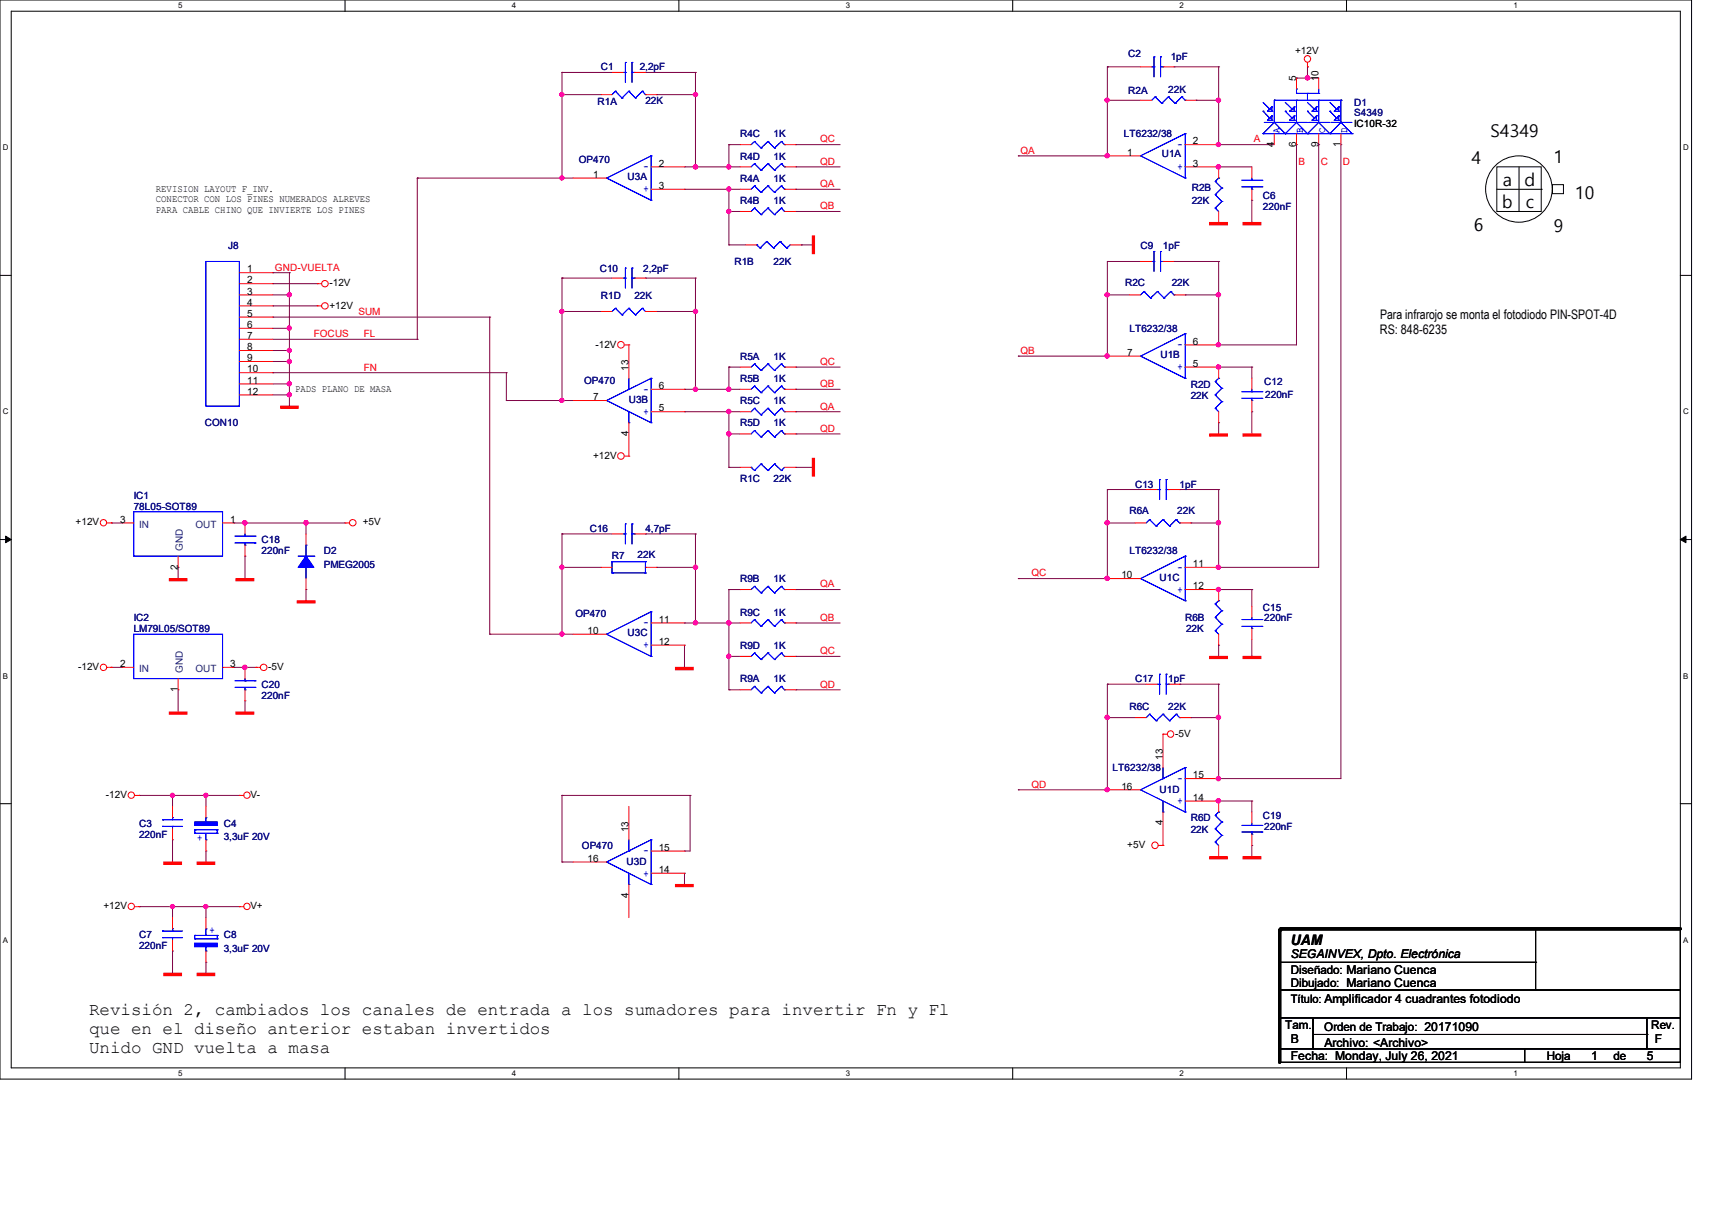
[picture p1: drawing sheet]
<svg xmlns="http://www.w3.org/2000/svg" width="297mm" height="210mm" viewBox="0 0 297 210" stroke-linecap="round" stroke-linejoin="round" font-family="sans-serif">
<path d="M0 0h293.5v187.3h-293.5zM1.9 1.9h289.6v183.4h-289.6z" fill="none" stroke="#000" stroke-width=".17"/>
<g fill="#fff">
<path d="M30.9 .2h.8v1.5h-.8z"/>
<path d="M30.9 185.5h.8v1.6h-.8z"/>
</g>
<path d="M59.9 0v1.9M59.9 185.3v2" fill="none" stroke="#000" stroke-width=".17"/>
<g fill="#fff">
<path d="M88.8 .2h.8v1.5h-.8z"/>
<path d="M88.8 185.5h.8v1.6h-.8z"/>
</g>
<path d="M117.8 0v1.9M117.8 185.3v2" fill="none" stroke="#000" stroke-width=".17"/>
<g fill="#fff">
<path d="M146.7 .2h.8v1.5h-.8z"/>
<path d="M146.7 185.5h.8v1.6h-.8z"/>
</g>
<path d="M175.7 0v1.9M175.7 185.3v2" fill="none" stroke="#000" stroke-width=".17"/>
<g fill="#fff">
<path d="M204.6 .2h.8v1.5h-.8z"/>
<path d="M204.6 185.5h.8v1.6h-.8z"/>
</g>
<path d="M233.6 0v1.9M233.6 185.3v2" fill="none" stroke="#000" stroke-width=".17"/>
<g fill="#fff">
<path d="M262.6 .2h.7v1.5h-.7z"/>
<path d="M262.6 185.5h.7v1.6h-.7z"/>
<path d="M.5 24.8h1v1.6h-1z"/>
<path d="M292 24.8h1v1.6h-1z"/>
<path d="M.5 70.7h1v1.5h-1z"/>
<path d="M292 70.7h1v1.5h-1z"/>
</g>
<path d="M0 47.8h1.9M291.5 47.8h2" fill="none" stroke="#000" stroke-width=".17"/>
<g fill="#fff">
<path d="M.5 116.5h.9v1.6h-.9z"/>
<path d="M292 116.5h.9v1.6h-.9z"/>
</g>
<path d="M0 93.6h1.9M291.5 93.6h2" fill="none" stroke="#000" stroke-width=".17"/>
<path d="M1 93l.9 .6-.9 .6zM291.5 93.6l1-.6v1.2z" fill="#000" stroke="#000" stroke-width=".17"/>
<g fill="#fff">
<path d="M.5 162.4h.9v1.5h-.9z"/>
<path d="M292 162.4h.9v1.5h-.9z"/>
</g>
<g fill="none" stroke="#000" stroke-width=".17">
<path d="M259.7 29h7.7v7.7h-7.7zM259.7 32.9h7.7M263.5 36.7h.1M263.5 29v7.7M267.4 32.9h.1M269.3 32h1.9v1.6h-1.9zM0 139.5h1.9M291.5 139.5h2M221.8 171.8h69.7v4.9h-69.7zM222 161.2h69.5v10.6h-69.5zM222 176.7h5.8v5.3h-5.8zM222 167h44.4"/>
<path d="M227.8 176.7h57.9v5.3h-57.9zM227.8 179.5h57.9M266.4 167h.1M266.4 171.8h.1M266.4 161.2v10.6M285.7 176.7h5.8v5.3h-5.8zM285.7 179.5h.1M222 182h42.5v2.4h-42.5zM264.5 182h27v2.4h-27z"/>
<circle cx="263.5" cy="32.8" r="5.8"/>
</g>
<g fill="none" stroke="#800040" stroke-width=".17">
<path d="M97.5 12.6h.1M97.5 16.4h.1M97.5 12.6h8.7M97.5 16.4h6.8M97.5 12.6v18.3M112 12.6h.1M112 12.6h8.6M113.9 16.4h.1M113.9 16.4h6.7M120.6 12.6h.1M120.6 16.4h.1M120.6 12.6v16.4"/>
<path d="M192.1 17.4h.1M192.1 11.6h.1M192.1 11.6v15.5h-15.4M192.1 17.4h5.8M192.1 11.6h5.8M203.7 11.6h.1M203.7 11.6h7.7M207.5 17.4h.1M207.5 17.4h3.9M211.4 17.4h.1M211.4 11.6h.1M211.4 11.6v13.5"/>
<path d="M224.9 13.5h.1M224.9 13.5h3.9M226.8 13.5h.1M226.8 11.6h.1M226.8 11.6v1.9M72.4 30.9h.1M72.4 30.9v28M72.4 30.9h27M97.5 30.9h.1M118.7 32.9h.1M118.7 29h.1M118.7 29h9.7"/>
<path d="M118.7 32.9h9.7M120.6 29h.1M126.4 29h.1M126.4 36.7h.1M126.4 25.1h.1M126.4 32.9h.1M126.4 25.1v3.9M126.4 32.9v9.6M126.4 25.1h2M126.4 36.7h2M138 25.1h.1M138 29h.1"/>
<path d="M138 32.9h.1M138 36.7h.1M138 25.1h7.8M138 29h7.8M138 32.9h7.8M138 36.7h7.8M176.7 27.1h.1M211.4 25.1h.1M211.4 29h.1M211.4 25.1h9.7M211.4 29h5.8M217.2 34.8h.1"/>
<path d="M217.2 34.8v3.8M224.9 25.1h.1M224.9 25.1v34.8h-13.5M228.8 25.1h.1M228.8 25.1v73.4h-17.4M232.6 25.1h.1M232.6 25.1v110h-21.2M47.3 47.3h.1M47.3 55h.1M47.3 49.2h.1M47.3 53.1h.1M47.3 47.3h2.9"/>
<path d="M47.3 51.2h2.9M47.3 55h37.7M47.3 49.2h7.7M47.3 53.1h7.7M47.3 58.9h25.1M47.3 57h2.9M50.2 51.2h.1M50.2 47.3h.1M50.2 57h.1M50.2 47.3v23.2M72.4 58.9h.1M85 55h.1"/>
<path d="M85 55v55.1M97.5 54.1h.1M97.5 48.3h.1M97.5 48.3v21.2M97.5 54.1h6.8M97.5 48.3h8.7M112 48.3h.1M112 48.3h8.6M113.9 54.1h.1M113.9 54.1h6.7M120.6 54.1h.1M120.6 48.3h.1"/>
<path d="M120.6 48.3v19.3M126.4 42.5h.1M126.4 42.5h3M139 42.5h.1M139 42.5h1.9M192.1 45.4h.1M192.1 51.2h.1M192.1 45.4v16.4h-15.4M192.1 51.2h3.9M192.1 45.4h5.8M203.7 45.4h.1M203.7 45.4h7.7"/>
<path d="M205.6 51.2h.1M205.6 51.2h5.8M211.4 59.9h.1M211.4 45.4h.1M211.4 51.2h.1M211.4 45.4v14.5M47.3 64.7h.1M47.3 64.7h40.5M47.3 60.8h2.9M47.3 62.7h2.9M47.3 66.6h2.9M47.3 68.5h2.9"/>
<path d="M50.2 68.5h.1M50.2 60.8h.1M50.2 62.7h.1M50.2 66.6h.1M87.8 64.7h.1M87.8 69.5h.1M87.8 64.7v4.8M87.8 69.5h11.6M97.5 69.5h.1M118.7 67.6h.1M118.7 71.5h.1M118.7 67.6h9.7"/>
<path d="M118.7 71.5h9.7M120.6 67.6h.1M126.4 63.7h.1M126.4 75.3h.1M126.4 71.5h.1M126.4 67.6h.1M126.4 63.7v3.9M126.4 71.5v9.6M126.4 63.7h2M126.4 75.3h2M138 63.7h.1M138 75.3h.1"/>
<path d="M138 71.5h.1M138 67.6h.1M138 67.6h7.8M138 63.7h7.8M138 75.3h7.8M138 71.5h7.8M176.7 61.8h.1M211.4 73.4h.1M211.4 63.7h.1M211.4 73.4v1.9M211.4 63.7h5.8M217.2 71.5h.1"/>
<path d="M217.2 63.7h.1M217.2 63.7v2M217.2 71.5v3.8M19.3 90.8h.1M19.3 90.8h2M30.9 98.5h.1M30.9 98.5v1.9M40.6 90.8h.1M40.6 90.8h19.3M42.5 96.5h.1M42.5 90.8h.1M42.5 96.5v3.9"/>
<path d="M53.1 90.8h.1M53.1 90.8v1.9M97.5 98.5h.1M97.5 92.7h.1M97.5 98.5h6.8M97.5 92.7v17.4M97.5 92.7h8.7M112 92.7h.1M112 92.7h8.6M113.9 98.5h.1M113.9 98.5h6.7M120.6 92.7h.1"/>
<path d="M120.6 98.5h.1M120.6 92.7v15.4M126.4 81.1h.1M126.4 81.1h2M138 81.1h.1M138 81.1h2.9M192.1 85h.1M192.1 90.8h.1M192.1 85h6.7M192.1 85v15.4h-15.4M192.1 90.8h4.8M204.6 85h.1"/>
<path d="M204.6 85h6.8M206.6 90.8h.1M206.6 90.8h4.8M211.4 90.8h.1M211.4 98.5h.1M211.4 85h.1M211.4 85v13.5M19.3 115.8h.1M19.3 115.8h2M30.9 119.7h.1M30.9 119.7v3.9M40.6 115.8h.1"/>
<path d="M40.6 115.8h3.8M42.5 115.8h.1M53.1 102.3h.1M53.1 102.3v2M85 110.1h.1M85 110.1h14.4M97.5 110.1h.1M118.7 112h.1M118.7 108.1h.1M118.7 112v3.8M118.7 108.1h9.7M120.6 108.1h.1"/>
<path d="M126.4 108.1h.1M126.4 113.9h.1M126.4 102.3h.1M126.4 119.7h.1M126.4 102.3v17.4M126.4 102.3h2M126.4 113.9h2M126.4 119.7h2M138 102.3h.1M138 108.1h.1M138 113.9h.1M138 119.7h.1"/>
<path d="M138 108.1h7.8M138 102.3h7.8M138 113.9h7.8M138 119.7h7.8M176.7 100.4h.1M192.1 118.7h.1M192.1 118.7v18.4h-15.4M192.1 118.7h6.7M204.6 118.7h.1M204.6 118.7h6.8M211.4 118.7h.1M211.4 112h.1"/>
<path d="M211.4 102.3h.1M211.4 112v1.9M211.4 118.7v16.4M211.4 102.3h5.8M217.2 102.3h.1M217.2 113.9h.1M217.2 102.3v2.9M217.2 111v2.9M24.1 138h.1M24.1 138h17.4M29.9 138h.1M29.9 138v2"/>
<path d="M35.7 138h.1M35.7 138v2M42.5 121.6h.1M42.5 121.6v2M97.5 138h.1M97.5 138h22.2M97.5 138v11.6M119.7 138h.1M119.7 138v9.7h-1M176.7 137.1h.1M192.1 124.5h.1M192.1 124.5h4.8"/>
<path d="M206.6 124.5h.1M206.6 124.5h4.8M211.4 135.1h.1M211.4 124.5h.1M211.4 139h.1M211.4 139h5.8M217.2 139h.1M217.2 139v1.9M24.1 157.4h.1M24.1 157.4h17.4M29.9 145.8h.1M29.9 157.4h.1"/>
<path d="M29.9 145.8v3.8M29.9 157.4v1.9M35.7 147.7h.1M35.7 157.4h.1M35.7 147.7v1.9M35.7 157.4v1.9M97.5 149.6h.1M97.5 149.6h1.9M118.7 151.6h.1M118.7 147.7h.1M118.7 151.6v1.9M217.2 146.7h.1"/>
<path d="M217.2 146.7v2M29.9 165.1h.1M29.9 165.1v3.8M35.7 167h.1M35.7 167v1.9"/>
</g>
<g fill="#f0f" stroke="#f0f" stroke-width=".17">
<circle cx="211.4" cy="98.4" r=".37"/>
<circle cx="211.4" cy="90.7" r=".38"/>
<circle cx="192.1" cy="124.5" r=".38"/>
<circle cx="211.4" cy="124.5" r=".38"/>
<circle cx="50.2" cy="68.5" r=".36"/>
<circle cx="42.5" cy="115.8" r=".38"/>
<circle cx="120.7" cy="16.4" r=".37"/>
<circle cx="126.4" cy="108.1" r=".36"/>
<circle cx="211.4" cy="17.4" r=".37"/>
<circle cx="211.4" cy="25.1" r=".37"/>
<circle cx="211.4" cy="59.8" r=".37"/>
<circle cx="126.4" cy="113.9" r=".36"/>
<circle cx="211.4" cy="135.1" r=".38"/>
<circle cx="226.8" cy="13.5" r=".38"/>
<circle cx="35.7" cy="157.3" r=".36"/>
<circle cx="29.9" cy="157.3" r=".36"/>
<circle cx="35.7" cy="138" r=".36"/>
<circle cx="29.9" cy="138" r=".36"/>
<circle cx="192.1" cy="27" r=".37"/>
<circle cx="192.1" cy="61.8" r=".38"/>
<circle cx="192.1" cy="137.1" r=".37"/>
<circle cx="126.4" cy="32.8" r=".37"/>
<circle cx="97.5" cy="30.9" r=".36"/>
<circle cx="211.4" cy="51.2" r=".37"/>
<circle cx="126.4" cy="67.6" r=".37"/>
<circle cx="126.4" cy="36.7" r=".36"/>
<circle cx="126.4" cy="29" r=".37"/>
<circle cx="126.4" cy="75.3" r=".36"/>
<circle cx="126.4" cy="71.4" r=".37"/>
<circle cx="97.5" cy="110" r=".37"/>
<circle cx="211.4" cy="102.3" r=".37"/>
<circle cx="97.5" cy="69.5" r=".36"/>
<circle cx="97.5" cy="54" r=".36"/>
<circle cx="192.1" cy="17.4" r=".37"/>
<circle cx="192.1" cy="51.2" r=".37"/>
<circle cx="211.4" cy="29" r=".38"/>
<circle cx="192.1" cy="100.4" r=".38"/>
<circle cx="192.1" cy="90.7" r=".38"/>
<circle cx="120.7" cy="98.4" r=".37"/>
<circle cx="211.4" cy="139" r=".38"/>
<circle cx="97.5" cy="16.4" r=".36"/>
<circle cx="120.6" cy="67.6" r=".38"/>
<circle cx="120.7" cy="54" r=".37"/>
<circle cx="97.5" cy="98.4" r=".36"/>
<circle cx="120.7" cy="108.1" r=".37"/>
<circle cx="211.4" cy="63.7" r=".37"/>
<circle cx="120.6" cy="29" r=".38"/>
<circle cx="53.1" cy="90.7" r=".38"/>
<circle cx="42.5" cy="90.7" r=".38"/>
<circle cx="50.2" cy="56.9" r=".37"/>
<circle cx="50.2" cy="51.2" r=".36"/>
<circle cx="50.2" cy="60.8" r=".36"/>
<circle cx="50.2" cy="62.7" r=".37"/>
<circle cx="50.2" cy="66.6" r=".37"/>
</g>
<g fill="#f00" stroke="#f00" stroke-width=".17">
<path d="M29.4 123.6h3v.4h-3z" fill-rule="evenodd"/>
<path d="M48.7 70.5h3v.4h-3z" fill-rule="evenodd"/>
<path d="M28.4 168.9h3.1v.4h-3.1z" fill-rule="evenodd"/>
<path d="M34.2 168.9h3.1v.4h-3.1z" fill-rule="evenodd"/>
<path d="M28.4 149.6h3.1v.4h-3.1z" fill-rule="evenodd"/>
<path d="M34.2 149.6h3.1v.4h-3.1z" fill-rule="evenodd"/>
<path d="M140.9 40.9h.4v3.1h-.4z" fill-rule="evenodd"/>
<path d="M140.9 79.5h.4v3.1h-.4z" fill-rule="evenodd"/>
<path d="M209.8 38.6h3.1v.4h-3.1z" fill-rule="evenodd"/>
<path d="M209.8 75.3h3.1v.4h-3.1z" fill-rule="evenodd"/>
<path d="M209.8 113.9h3.1v.4h-3.1z" fill-rule="evenodd"/>
<path d="M209.8 148.7h3.1v.4h-3.1z" fill-rule="evenodd"/>
<path d="M117.2 115.8h3.1v.4h-3.1z" fill-rule="evenodd"/>
<path d="M215.6 113.9h3.1v.4h-3.1z" fill-rule="evenodd"/>
<path d="M215.6 75.3h3.1v.4h-3.1z" fill-rule="evenodd"/>
<path d="M215.6 38.6h3.1v.4h-3.1z" fill-rule="evenodd"/>
<path d="M215.6 148.7h3.1v.4h-3.1z" fill-rule="evenodd"/>
<path d="M40.9 100.4h3.1v.4h-3.1z" fill-rule="evenodd"/>
<path d="M29.4 100.4h3v.4h-3z" fill-rule="evenodd"/>
<path d="M40.9 123.6h3.1v.4h-3.1z" fill-rule="evenodd"/>
<path d="M117.2 153.5h3.1v.4h-3.1z" fill-rule="evenodd"/>
<path d="M51.6 104.3h3.1v.3h-3.1z" fill-rule="evenodd"/>
</g>
<g fill="none" stroke="#f00" stroke-width=".17">
<path d="M104.3 16.4h1.9M106.2 12.6h1.9M110.1 12.6h1.9M112 16.4h1.9M197.9 11.6h1.9M197.9 17.4h1.9M201.8 11.6h1.9M205.6 17.4h1.9M224.9 13.5v2M226.8 11.6h.1M226.8 10.8v.8M228.8 13.5v2"/>
<path d="M99.4 30.9h5.8M112.9 29h5.8M112.9 32.9h5.8M128.4 25.1h1.9M128.4 29h1.9M128.4 36.7h1.9M128.4 32.9h1.9M136.1 25.1h1.9M136.1 29h1.9M136.1 36.7h1.9M136.1 32.9h1.9M192.1 27.1h5.8"/>
<path d="M205.6 29h5.8v1.9M205.6 25.1h5.8M211.4 36.7v1.9M217.2 29v1.9M217.2 32.9v1.9M221.1 23.2v1.9M224.9 23.2v1.9M228.8 23.2v1.9M232.6 23.2v1.9M41.5 49.2h5.8M41.5 53.1h5.8M41.5 47.3h5.8"/>
<path d="M41.5 51.2h5.8M41.5 55h5.8M41.5 57h5.8M41.5 58.9h5.8M55 49.2h.1M55 53.1h.1M55 49.2h.8M55 53.1h.8M104.3 54.1h1.9M106.2 48.3h1.9M108.3 59.9h.8M109.1 59.9h.1"/>
<path d="M109.1 59.9v5.8M110.1 48.3h1.9M112 54.1h1.9M129.4 42.5h1.9M137.1 42.5h1.9M196 51.2h1.9M197.9 45.4h1.9M201.8 45.4h1.9M203.7 51.2h1.9M205.6 59.9h5.8M41.5 60.8h5.8M41.5 62.7h5.8"/>
<path d="M41.5 64.7h5.8M41.5 66.6h5.8M41.5 68.5h5.8M99.4 69.5h5.8M108.3 79.2h.8M109.1 79.2h.1M109.1 73.4v5.8M112.9 71.5h5.8M112.9 67.6h5.8M128.4 71.5h1.9M128.4 67.6h1.9M128.4 63.7h1.9"/>
<path d="M128.4 75.3h1.9M136.1 71.5h1.9M136.1 67.6h1.9M136.1 63.7h1.9M136.1 75.3h1.9M192.1 61.8h5.8M205.6 63.7h5.8v2M211.4 71.5v1.9M217.2 65.7v1.9M217.2 69.5v2M18.5 90.8h.8M19.3 90.8h.1"/>
<path d="M21.3 90.8h1.9M30.9 96.5v2M38.6 90.8h2M42.5 90.8v1.9M42.5 94.6v1.9M53.1 92.7v1.9M59.9 90.8h.1M59.9 90.8h.7M104.3 98.5h1.9M106.2 92.7h1.9M110.1 92.7h1.9M112 98.5h1.9"/>
<path d="M128.4 81.1h1.9M136.1 81.1h1.9M196.9 90.8h1.9M198.8 85h2M202.7 85h1.9M204.6 90.8h2M205.6 98.5h5.8M18.5 115.8h.8M19.3 115.8h.1M21.3 115.8h1.9M30.9 117.8v1.9M38.6 115.8h2"/>
<path d="M42.5 115.8v2M42.5 119.7v1.9M44.4 115.8h.1M44.4 115.8h.8M53.1 100.4v1.9M99.4 110.1h5.8M112.9 108.1h5.8M112.9 112h5.8M128.4 119.7h1.9M128.4 102.3h1.9M128.4 108.1h1.9M128.4 113.9h1.9"/>
<path d="M136.1 119.7h1.9M136.1 102.3h1.9M136.1 108.1h1.9M136.1 113.9h1.9M192.1 100.4h5.8M198.8 118.7h2M202.7 118.7h1.9M205.6 102.3h5.8v2M211.4 110.1v1.9M217.2 105.2v1.9M217.2 109.1v1.9M23.4 138h.7"/>
<path d="M24.1 138h.1M29.9 140v1.9M35.7 140v1.9M41.5 138h.1M41.5 138h.8M109.1 140v5.8M192.1 137.1h5.8M196.9 124.5h1.9M201.8 127.4h.1M201.8 127.4h.7M201.8 127.4v5.8M204.6 124.5h2"/>
<path d="M205.6 139h5.8v1.9M205.6 135.1h5.8M23.4 157.4h.7M24.1 157.4h.1M29.9 143.8v2M29.9 159.3v1.9M35.7 145.8v1.9M35.7 159.3v1.9M41.5 157.4h.1M41.5 157.4h.8M99.4 149.6h5.8M109.1 153.5v5.8"/>
<path d="M112.9 151.6h5.8M112.9 147.7h5.8M201 146.7h.8M201.8 146.7h.1M201.8 140.9v5.8M211.4 146.7v2M217.2 140.9v2M217.2 144.8v1.9M29.9 163.2v1.9M35.7 165.1v1.9"/>
<circle cx="226.8" cy="10.2" r=".56"/>
<circle cx="56.4" cy="49.2" r=".56"/>
<circle cx="56.4" cy="53.1" r=".56"/>
<circle cx="107.7" cy="59.8" r=".57"/>
<circle cx="107.7" cy="79.1" r=".57"/>
<circle cx="17.9" cy="90.7" r=".55"/>
<circle cx="61.2" cy="90.7" r=".56"/>
<circle cx="17.9" cy="115.8" r=".55"/>
<circle cx="45.8" cy="115.8" r=".56"/>
<circle cx="22.8" cy="138" r=".55"/>
<circle cx="42.8" cy="138" r=".55"/>
<circle cx="203.1" cy="127.4" r=".56"/>
<circle cx="22.8" cy="157.3" r=".55"/>
<circle cx="42.8" cy="157.3" r=".55"/>
<circle cx="200.4" cy="146.7" r=".56"/>
</g>
<path d="M222 161.4v23M222.2 161.2h69.3" fill="none" stroke="#000" stroke-width=".55"/>
<g fill="#000">
<circle cx="222" cy="161.4" r=".28"/>
<circle cx="222.2" cy="161.2" r=".28"/>
</g>
<g fill="none" stroke="#00f" stroke-width=".17">
<path d="M106.8 15.8h.1M106.8 15.8l1.1 1.2M106.8 15.8l-.6 .6M107.9 17h.1M108.1 12.6h.4M108.5 12.6h.1M108.5 10.8h.1M108.5 10.8v3.5M109.1 15.8h.1M109.1 15.8l1.1 1.2M109.1 15.8l-1.2 1.2M109.6 10.8h.1"/>
<path d="M109.6 10.8v3.5M109.6 12.6h.5M110.1 12.6h.1M110.2 17h.1M111.4 15.8h.1M111.4 15.8l.6 .6M111.4 15.8l-1.2 1.2M112 16.4h.1M199.8 11.6h.4M200.2 11.6h.1M200.2 9.9h.1M200.2 9.9v3.4"/>
<path d="M200.4 16.8h.1M200.4 16.8l-.6 .6M200.4 16.8l1.1 1.1M201.3 9.9h.1M201.3 9.9v3.4M201.3 11.6h.5M201.5 17.9h.1M201.8 11.6h.1M202.7 16.8h.1M202.7 16.8l1.2 1.1M202.7 16.8l-1.2 1.1M203.9 17.9h.1"/>
<path d="M205 16.8h.1M205 16.8l.6 .6M205 16.8l-1.1 1.1M205.6 17.4h.1M219.1 19.3h.1M219.1 17.8l1.2 1.1M219.1 19.3l1.2 1.2M219.9 19.3h.1M219.9 19.3h.7M220.3 18.9h.1M220.6 18.5h.1M220.6 19.3h.1"/>
<path d="M220.6 18.5l-.7 .8M220.6 18.5v.8M221.1 17.4h.1M221.1 17.4v3.9M221.1 17.4h11.5M223 19.3h.1M223 17.8l1.2 1.1M223 19.3l1.2 1.2M223.7 19.3h.1M223.7 19.3h.8M224.2 18.9h.1M224.2 18.9l-.5 .4"/>
<path d="M224.5 18.5h.1M224.5 19.3h.1M224.5 18.5l-.3 .4M224.5 18.5v.8M224.9 17.4h.1M224.9 16.2h.1M224.9 15.5h.1M224.9 15.5v.7M224.9 17.4v3.9M224.9 16.2h3.9M226.8 19.3h.1M226.8 16.2h.1"/>
<path d="M226.8 19.3l1.2 1.2M226.8 17.8l1.2 1.1M226.8 16.2v1.2M227.6 19.3h.1M227.6 19.3h.8M228 18.9h.1M228.4 18.5h.1M228.4 19.3h.1M228.4 18.5l-.8 .8M228.4 18.5v.8M228.8 17.4h.1M228.8 16.2h.1"/>
<path d="M228.8 15.5v.7M228.8 17.4v3.9M230.7 19.3h.1M230.7 17.8l1.2 1.1M230.7 19.3l1.2 1.2M231.5 19.3h.1M231.5 19.3h.7M231.9 18.9h.1M232.2 18.5h.1M232.2 19.3h.1M232.2 18.5l-.7 .8M232.2 18.5v.8"/>
<path d="M232.6 17.4h.1M232.6 17.4v3.9M105.2 30.9h.1M105.2 30.9l7.7 3.9M112.9 34.8h.1M112.9 27.1h.1M112.9 27.1v7.7M112.9 27.1l-7.7 3.8M130.9 24.6h.1M130.9 28.4h.1M130.9 36.1h.1M130.9 32.3h.1"/>
<path d="M130.9 24.6l1.1 1.1M130.9 24.6l-.6 .5M130.9 28.4l1.1 1.1M130.9 28.4l-.6 .6M130.9 36.1l1.1 1.2M130.9 36.1l-.6 .6M130.9 32.3l1.1 1.1M130.9 32.3l-.6 .6M132 25.7h.1M132 29.5h.1M132 37.3h.1M132 33.4h.1"/>
<path d="M133.2 24.6h.1M133.2 28.4h.1M133.2 36.1h.1M133.2 32.3h.1M133.2 24.6l1.2 1.1M133.2 24.6l-1.2 1.1M133.2 28.4l1.2 1.1M133.2 28.4l-1.2 1.1M133.2 36.1l1.2 1.2M133.2 36.1l-1.2 1.2M133.2 32.3l1.2 1.1M133.2 32.3l-1.2 1.1"/>
<path d="M134.4 25.7h.1M134.4 29.5h.1M134.4 37.3h.1M134.4 33.4h.1M135.6 24.6h.1M135.6 28.4h.1M135.6 36.1h.1M135.6 32.3h.1M135.6 24.6l.5 .5M135.6 24.6l-1.2 1.1M135.6 28.4l.5 .6M135.6 28.4l-1.2 1.1"/>
<path d="M135.6 36.1l.5 .6M135.6 36.1l-1.2 1.2M135.6 32.3l.5 .6M135.6 32.3l-1.2 1.1M136.1 25.1h.1M136.1 29h.1M136.1 36.7h.1M136.1 32.9h.1M197.9 27.1h.1M197.9 27.1l7.7 3.8M205.6 30.9h.1M205.6 23.2h.1"/>
<path d="M205.6 23.2v7.7M205.6 23.2l-7.7 3.9M210.8 31.5h.1M210.8 33.8h.1M210.8 36.1h.1M210.8 31.5l1.2 1.1M210.8 33.8l1.2 1.2M210.8 36.1l.6 .6M211.4 30.9h.1M211.4 30.9l-.6 .6M212 32.6h.1M212 35h.1"/>
<path d="M212 32.6l-1.2 1.2M212 35l-1.2 1.1M215.4 32.4h3.5M215.4 31.3h3.5M217.2 32.9h.1M217.2 31.3h.1M217.2 30.9v.4M217.2 32.4v.5M218.9 32.4h.1M218.9 31.3h.1M219.1 23.2h.1M219.1 23.2h15.5"/>
<path d="M219.3 21.3h3.5M219.9 20.9h.1M219.9 20.9h.7M220.3 20.5h.1M220.6 20.9h.1M220.6 20.1h.1M220.6 20.1v.8M220.6 20.1l-.7 .8M221.1 21.3h.1M221.1 21.3l-2 1.9M221.1 21.3l1.9 1.9M222.8 21.3h.1"/>
<path d="M223 23.2h.1M223.2 21.3h3.5M223.7 20.9h.1M223.7 20.9h.8M224.2 20.5h.1M224.2 20.5l-.5 .4M224.5 20.9h.1M224.5 20.1h.1M224.5 20.1l-.3 .4M224.5 20.1v.8M224.9 21.3h.1M224.9 21.3l1.9 1.9"/>
<path d="M224.9 21.3l-1.9 1.9M226.7 21.3h.1M226.8 23.2h.1M227 21.3h3.5M227.6 20.9h.1M227.6 20.9h.8M228 20.5h.1M228.4 20.9h.1M228.4 20.1h.1M228.4 20.1v.8M228.4 20.1l-.8 .8M228.8 21.3h.1"/>
<path d="M228.8 21.3l1.9 1.9M228.8 21.3l-2 1.9M230.5 21.3h.1M230.7 23.2h.1M230.9 21.3h3.5M231.5 20.9h.1M231.5 20.9h.7M231.9 20.5h.1M232.2 20.9h.1M232.2 20.1h.1M232.2 20.1v.8M232.2 20.1l-.7 .8"/>
<path d="M232.6 21.3h.1M232.6 21.3l2 1.9M232.6 21.3l-1.9 1.9M234.4 21.3h.1M234.6 23.2h.1M35.7 45.4h5.8v25.1h-5.8zM106.8 53.5h.1M106.8 53.5l1.1 1.2M106.8 53.5l-.6 .6M107.9 54.7h.1M108.1 48.3h.4M108.5 48.3h.1"/>
<path d="M108.5 46.5h.1M108.5 46.5v3.5M109.1 53.5h.1M109.1 53.5l1.1 1.2M109.1 53.5l-1.2 1.2M109.6 46.5h.1M109.6 46.5v3.5M109.6 48.3h.5M110.1 48.3h.1M110.2 54.7h.1M111.4 53.5h.1M111.4 53.5l.6 .6"/>
<path d="M111.4 53.5l-1.2 1.2M112 54.1h.1M131.3 42.5h.1M131.3 42.5l.6 .6M131.9 43.1h.1M133 41.9h.1M133 41.9l-1.1 1.2M133 41.9l1.2 1.2M134.2 43.1h.1M135.3 41.9h.1M135.3 41.9l-1.1 1.2M135.3 41.9l1.2 1.2"/>
<path d="M136.5 43.1h.1M137.1 42.5l-.6 .6M198.5 50.6h.1M198.5 50.6l1.1 1.1M198.5 50.6l-.6 .6M199.6 51.7h.1M199.8 45.4h.4M200.2 45.4h.1M200.2 43.6h.1M200.2 43.6v3.5M200.8 50.6h.1M200.8 50.6l1.1 1.1"/>
<path d="M200.8 50.6l-1.2 1.1M201.3 43.6h.1M201.3 43.6v3.5M201.3 45.4h.5M201.8 45.4h.1M201.9 51.7h.1M203.1 50.6h.1M203.1 50.6l.6 .6M203.1 50.6l-1.2 1.1M203.7 51.2h.1M205.6 57.9h.1M205.6 57.9v7.8"/>
<path d="M205.6 57.9l-7.7 3.9M105.2 69.5h.1M105.2 69.5l7.7 3.9M109.1 73.4h.1M109.1 67.6h.1M109.1 65.7v1.9M109.1 71.5v1.9M112.9 73.4h.1M112.9 65.7h.1M112.9 65.7v7.7M112.9 65.7l-7.7 3.8M130.9 63.2h.1"/>
<path d="M130.9 74.7h.1M130.9 70.9h.1M130.9 67h.1M130.9 63.2l1.1 1.1M130.9 63.2l-.6 .5M130.9 74.7l1.1 1.2M130.9 74.7l-.6 .6M130.9 70.9l1.1 1.1M130.9 70.9l-.6 .6M130.9 67l1.1 1.2M130.9 67l-.6 .6M132 64.3h.1"/>
<path d="M132 75.9h.1M132 72h.1M132 68.2h.1M133.2 63.2h.1M133.2 74.7h.1M133.2 70.9h.1M133.2 67h.1M133.2 63.2l1.2 1.1M133.2 63.2l-1.2 1.1M133.2 74.7l1.2 1.2M133.2 74.7l-1.2 1.2M133.2 70.9l1.2 1.1"/>
<path d="M133.2 70.9l-1.2 1.1M133.2 67l1.2 1.2M133.2 67l-1.2 1.2M134.4 64.3h.1M134.4 75.9h.1M134.4 72h.1M134.4 68.2h.1M135.6 63.2h.1M135.6 74.7h.1M135.6 70.9h.1M135.6 67h.1M135.6 63.2l.5 .5"/>
<path d="M135.6 63.2l-1.2 1.1M135.6 74.7l.5 .6M135.6 74.7l-1.2 1.2M135.6 70.9l.5 .6M135.6 70.9l-1.2 1.1M135.6 67l.5 .6M135.6 67l-1.2 1.2M136.1 63.7h.1M136.1 75.3h.1M136.1 71.5h.1M136.1 67.6h.1M197.9 61.8h.1"/>
<path d="M197.9 61.8l7.7 3.9M205.6 65.7h.1M210.8 66.2h.1M210.8 68.5h.1M210.8 70.9h.1M210.8 66.2l1.2 1.2M210.8 68.5l1.2 1.2M210.8 70.9l.6 .6M211.4 65.7h.1M211.4 65.7l-.6 .5M212 67.4h.1M212 69.7h.1"/>
<path d="M212 67.4l-1.2 1.1M212 69.7l-1.2 1.2M215.4 69.1h3.5M215.4 68h3.5M217.2 69.5h.1M217.2 68h.1M217.2 67.6v.4M217.2 69.1v.4M218.9 69.1h.1M218.9 68h.1M23.2 88.8h15.4v7.7h-15.4zM40.8 94.2h3.4"/>
<path d="M40.8 93h3.4M42.5 94.6h.1M42.5 93h.1M42.5 92.7v.3M42.5 94.2v.4M44.2 94.2h.1M44.2 93h.1M51.7 96.5h2.7M53.1 98.5h.1M53.1 94.6h.1M53.1 94.6v1.9M53.1 98.5v1.9"/>
<path d="M54.4 96.5h.1M106.2 99.4h.1M106.2 97.5h.1M106.2 99.4h5.8M106.2 97.5v1.9M106.2 97.5h5.8M108.1 92.7h.4M108.5 92.7h.1M108.5 90.9h.1M108.5 90.9v3.5M109.6 90.9h.1M109.6 90.9v3.5"/>
<path d="M109.6 92.7h.5M110.1 92.7h.1M112 99.4h.1M112 97.5h.1M112 98.5h.1M112 97.5v1.9M130.3 81.1h.1M130.3 81.1l.6 .6M130.9 81.7h.1M132 80.5h.1M132 80.5l-1.1 1.2M132 80.5l1.2 1.2"/>
<path d="M133.2 81.7h.1M134.4 80.5h.1M134.4 80.5l-1.2 1.2M134.4 80.5l1.2 1.2M135.6 81.7h.1M136.1 81.1l-.5 .6M199.4 90.2h.1M199.4 90.2l1.2 1.1M199.4 90.2l-.6 .6M200.6 91.3h.1M200.8 85h.4M201.2 85h.1"/>
<path d="M201.2 83.2h.1M201.2 83.2v3.5M201.8 90.2h.1M201.8 90.2l1.1 1.1M201.8 90.2l-1.2 1.1M202.3 83.2h.1M202.3 83.2v3.5M202.3 85h.4M202.7 85h.1M202.9 91.3h.1M204 90.2h.1M204 90.2l.6 .6"/>
<path d="M204 90.2l-1.1 1.1M204.6 90.8h.1M205.6 96.5h.1M205.6 96.5v7.8M205.6 96.5l-7.7 3.9M23.2 110.1h15.4v7.7h-15.4zM40.8 119.3h3.4M40.8 118.2h3.4M42.5 119.7h.1M42.5 118.2h.1M42.5 117.8v.4M42.5 119.3v.4"/>
<path d="M44.2 119.3h.1M44.2 118.2h.1M105.2 110.1h.1M105.2 110.1l7.7 3.8M112.9 113.9h.1M112.9 106.2h.1M112.9 106.2v7.7M112.9 106.2l-7.7 3.9M130.9 119.1h.1M130.9 101.8h.1M130.9 107.5h.1M130.9 113.3h.1"/>
<path d="M130.9 119.1l1.1 1.2M130.9 119.1l-.6 .6M130.9 101.8l1.1 1.1M130.9 101.8l-.6 .5M130.9 107.5l1.1 1.2M130.9 107.5l-.6 .6M130.9 113.3l1.1 1.2M130.9 113.3l-.6 .6M132 102.9h.1M132 108.7h.1M132 114.5h.1M133.2 119.1h.1"/>
<path d="M133.2 101.8h.1M133.2 107.5h.1M133.2 113.3h.1M133.2 119.1l1.2 1.2M133.2 119.1l-1.2 1.2M133.2 101.8l1.2 1.1M133.2 101.8l-1.2 1.1M133.2 107.5l1.2 1.2M133.2 107.5l-1.2 1.2M133.2 113.3l1.2 1.2M133.2 113.3l-1.2 1.2M134.4 102.9h.1"/>
<path d="M134.4 108.7h.1M134.4 114.5h.1M135.6 119.1h.1M135.6 101.8h.1M135.6 107.5h.1M135.6 113.3h.1M135.6 119.1l.5 .6M135.6 119.1l-1.2 1.2M135.6 101.8l.5 .5M135.6 101.8l-1.2 1.1M135.6 107.5l.5 .6M135.6 107.5l-1.2 1.2"/>
<path d="M135.6 113.3l.5 .6M135.6 113.3l-1.2 1.2M136.1 119.7h.1M136.1 102.3h.1M136.1 108.1h.1M136.1 113.9h.1M197.9 100.4h.1M197.9 100.4l7.7 3.9M200.8 118.7h.4M201.2 118.7h.1M201.2 117h.1M201.2 117v3.5"/>
<path d="M202.3 117h.1M202.3 117v3.5M202.3 118.7h.4M202.7 118.7h.1M205.6 104.3h.1M210.8 104.8h.1M210.8 107.1h.1M210.8 109.5h.1M210.8 104.8l1.2 1.2M210.8 107.1l1.2 1.2M210.8 109.5l.6 .6M211.4 104.3h.1"/>
<path d="M211.4 104.3l-.6 .5M212 106h.1M212 108.3h.1M212 106l-1.2 1.1M212 108.3l-1.2 1.2M215.4 108.7h3.5M215.4 107.5h3.5M217.2 109.1h.1M217.2 107.5h.1M217.2 107.1v.4M217.2 108.7v.4M218.9 108.7h.1"/>
<path d="M218.9 107.5h.1M132 120.3h.1M134.4 120.3h.1M197.9 137.1h.1M197.9 137.1l7.7 3.8M199.4 124h.1M199.4 124l1.2 1.1M199.4 124l-.6 .5M200.6 125.1h.1M201.8 124h.1M201.8 135.1h.1M201.8 124l1.1 1.1"/>
<path d="M201.8 124l-1.2 1.1M201.8 133.2v1.9M201.8 139v1.9M202.9 125.1h.1M204 124h.1M204 124l.6 .5M204 124l-1.1 1.1M204.6 124.5h.1M205.6 133.2h.1M205.6 133.2v7.7M205.6 133.2l-7.7 3.9M28.2 142.3h.1"/>
<path d="M28.2 143.4h.1M28.2 142.3h3.5M28.2 143.4h3.5M29.9 141.9h.1M29.9 143.4h.1M29.9 141.9v.4M29.9 143.4v.4M33.8 144.6h.1M33.8 144h.1M33.8 144v.6M33.8 144h3.9M33.8 144.6h3.9"/>
<path d="M35.7 145.8h.1M35.7 141.9h.1M35.7 141.9v.8M35.7 144.6v1.2M37.7 144h.1M37.7 144.6h.1M37.7 144v.6M105.2 149.6h.1M105.2 149.6l7.7 3.9M109.1 153.5h.1M109.1 147.7h.1M109.1 145.8v1.9"/>
<path d="M109.1 151.6v1.9M112.9 153.5h.1M112.9 145.8h.1M112.9 145.8v7.7M112.9 145.8l-7.7 3.8M201.8 140.9h.1M205.6 140.9h.1M210.8 141.5h.1M210.8 143.8h.1M210.8 146.1h.1M210.8 141.5l1.2 1.2M210.8 143.8l1.2 1.2"/>
<path d="M210.8 146.1l.6 .6M211.4 140.9h.1M211.4 140.9l-.6 .6M212 142.7h.1M212 145h.1M212 142.7l-1.2 1.1M212 145l-1.2 1.1M215.4 144.4h3.5M215.4 143.3h3.5M217.2 144.8h.1M217.2 143.3h.1M217.2 142.9v.4"/>
<path d="M217.2 144.4v.4M218.9 144.4h.1M218.9 143.3h.1M28.2 161.6h.1M28.2 162.7h.1M28.2 161.6h3.5M28.2 162.7h3.5M29.9 161.2h.1M29.9 162.7h.1M29.9 161.2v.4M29.9 162.7v.5M33.8 162.9h.1"/>
<path d="M33.8 162.3h.1M33.8 162.9h3.9M33.8 162.3v.6M33.8 162.3h3.9M35.7 161.2h.1M35.7 165.1h.1M35.7 161.2v1.1M35.7 164.3v.8M37.7 162.3h.1M37.7 162.9h.1M37.7 162.3v.6"/>
</g>
<g fill="#00f" stroke="#00f" stroke-width=".17">
<path d="M53.1 96.5l1.3 2h-2.7z" fill-rule="evenodd"/>
<path d="M53.1 96.5l1.3 2h-2.7z" fill-rule="evenodd"/>
<path d="M33.8 163.7h3.9v.6h-3.9z" fill-rule="evenodd"/>
<path d="M33.8 163.7h3.9v.6h-3.9z" fill-rule="evenodd"/>
<path d="M33.8 142.7h3.9v.6h-3.9z" fill-rule="evenodd"/>
<path d="M33.8 142.7h3.9v.6h-3.9z" fill-rule="evenodd"/>
</g>
<g font-size="3">
<text x="258.6" y="23.8">S4349</text>
<text x="255.3" y="28.5">4</text>
<text x="269.6" y="28.3">1</text>
<text x="260.7" y="32.3">a</text>
<text x="264.5" y="32.3">d</text>
<text x="273.2" y="34.5">1</text>
<text x="274.9" y="34.5">0</text>
<text x="255.7" y="40">6</text>
<text x="260.6" y="36.2">b</text>
<text x="264.7" y="36.2">c</text>
<text x="269.6" y="40.2">9</text>
<text x="15.5" y="176.1">Revisión 2, cambiados los canales de entrada a los sumadores para invertir Fn y Fl</text>
<text x="15.5" y="179.4">que en el diseño anterior estaban invertidos</text>
<text x="15.5" y="182.7">Unido GND vuelta a masa</text>
</g>
<text font-size="2.5" x="223.9" y="164.1">UAM</text>
<g font-size="2.3">
<text x="239.4" y="58">RS: 848-6235</text>
<text x="239.4" y="55.3">Para infrarojo se monta el fotodiodo PIN-SPOT-4D</text>
</g>
<g font-size="2.1">
<text x="223.9" y="166.2">SEGAINVEX, Dpto. Electrónica</text>
<text x="223.9" y="169.1">Diseñado: Mariano Cuenca</text>
<text x="223.9" y="171.2">Dibujado: Mariano Cuenca</text>
<text x="223" y="178.6">Tam.</text>
<text x="229.7" y="178.9">Orden de Trabajo: 20171090</text>
<text x="286.5" y="178.6">Rev.</text>
<text x="223.9" y="184">Fecha: Monday, July 26, 2021</text>
<text x="223.9" y="181.1">B</text>
<text x="229.7" y="181.7">Archivo: &lt;Archivo&gt;</text>
<text x="268.4" y="183.9">Hoja</text>
<text x="276.1" y="184">1</text>
<text x="279.9" y="183.9">de</text>
<text x="285.7" y="184">5</text>
<text x="287.1" y="180.9">F</text>
</g>
<text font-size="2" x="223.9" y="174.1">Título: Amplificador 4 cuadrantes fotodiodo</text>
<g font-size="1.7" fill="#000080">
<text x="195.7" y="9.9">C2</text>
<text x="203.1" y="10.3">1pF</text>
<text x="104.3" y="12.2">C1</text>
<text x="111" y="12.2">2,2pF</text>
<text x="195.7" y="16.3">R2A</text>
<text x="202.7" y="16.1">22K</text>
<text x="103.7" y="18.2">R1A</text>
<text x="112" y="18">22K</text>
<text x="128.4" y="23.8">R4C</text>
<text x="134.2" y="23.8">1K</text>
<text x="195" y="23.8">LT6232/38</text>
<text x="234.9" y="18.4">D1</text>
<text x="234.9" y="20.2">S4349</text>
<text x="100.4" y="28.3">OP470</text>
<text x="128.4" y="27.7">R4D</text>
<text x="134.2" y="27.7">1K</text>
<text x="201.5" y="27.3">U1A</text>
<text x="108.9" y="31.2">U3A</text>
<text x="128.4" y="35.4">R4B</text>
<text x="128.4" y="31.5">R4A</text>
<text x="134.2" y="35.4">1K</text>
<text x="134.2" y="31.5">1K</text>
<text x="206.7" y="33.1">R2B</text>
<text x="206.7" y="35.4">22K</text>
<text x="219.1" y="34.5">C6</text>
<text x="219.1" y="36.4">220nF</text>
<text x="39.6" y="43.1">J8</text>
<text x="104" y="47.2">C10</text>
<text x="111.6" y="47.2">2,2pF</text>
<text x="127.4" y="46">R1B</text>
<text x="134.2" y="46">22K</text>
<text x="197.8" y="43.1">C9</text>
<text x="201.7" y="43.1">1pF</text>
<text x="104.3" y="51.8">R1D</text>
<text x="110.1" y="51.8">22K</text>
<text x="195.2" y="49.7">R2C</text>
<text x="203.3" y="49.7">22K</text>
<text x="195.9" y="57.6">LT6232/38</text>
<text x="128.4" y="62.4">R5A</text>
<text x="134.2" y="62.4">1K</text>
<text x="201.3" y="62.1">U1B</text>
<text x="101.3" y="66.7">OP470</text>
<text x="109.1" y="70">U3B</text>
<text x="128.4" y="70.1">R5C</text>
<text x="128.4" y="66.3">R5B</text>
<text x="134.2" y="70.1">1K</text>
<text x="134.2" y="66.3">1K</text>
<text x="206.6" y="67.3">R2D</text>
<text x="206.6" y="69.2">22K</text>
<text x="219.3" y="66.9">C12</text>
<text x="219.5" y="69">220nF</text>
<text x="35.5" y="74">CON10</text>
<text x="128.4" y="74">R5D</text>
<text x="134.2" y="74">1K</text>
<text x="128.4" y="83.7">R1C</text>
<text x="134.2" y="83.7">22K</text>
<text x="23.2" y="86.6">IC1</text>
<text x="23.2" y="88.5">78L05-SOT89</text>
<text x="195.9" y="89.3">R6A</text>
<text x="196.9" y="84.6">C13</text>
<text x="204.2" y="89.3">22K</text>
<text x="204.6" y="84.6">1pF</text>
<text x="45.4" y="94.3">C18</text>
<text x="102.3" y="92.4">C16</text>
<text x="112" y="92.4">4,7pF</text>
<text x="45.4" y="96.2">220nF</text>
<text x="56.2" y="96.2">D2</text>
<text x="56.2" y="98.6">PMEG2005</text>
<text x="106.2" y="97">R7</text>
<text x="110.6" y="96.8">22K</text>
<text x="128.4" y="101.1">R9B</text>
<text x="134.2" y="101.1">1K</text>
<text x="195.9" y="96.2">LT6232/38</text>
<text x="201.1" y="100.8">U1C</text>
<text x="23.2" y="107.8">IC2</text>
<text x="99.8" y="107">OP470</text>
<text x="128.4" y="106.8">R9C</text>
<text x="134.2" y="106.8">1K</text>
<text x="205.6" y="107.8">R6B</text>
<text x="219.1" y="106">C15</text>
<text x="219.3" y="107.8">220nF</text>
<text x="23.2" y="109.7">LM79L05/SOT89</text>
<text x="108.9" y="110.3">U3C</text>
<text x="128.4" y="112.6">R9D</text>
<text x="134.2" y="112.6">1K</text>
<text x="205.8" y="109.7">22K</text>
<text x="45.4" y="119.4">C20</text>
<text x="128.4" y="118.4">R9A</text>
<text x="134.2" y="118.4">1K</text>
<text x="196.9" y="118.4">C17</text>
<text x="202.7" y="118.4">1pF</text>
<text x="45.4" y="121.3">220nF</text>
<text x="195.9" y="123.2">R6C</text>
<text x="202.7" y="123.2">22K</text>
<text x="193" y="133.9">LT6232/38</text>
<text x="201.1" y="137.7">U1D</text>
<text x="24.1" y="143.5">C3</text>
<text x="38.8" y="143.5">C4</text>
<text x="206.6" y="142.5">R6D</text>
<text x="219.1" y="142.2">C19</text>
<text x="24.1" y="145.5">220nF</text>
<text x="38.8" y="145.8">3,3uF 20V</text>
<text x="101" y="147.4">OP470</text>
<text x="206.6" y="144.5">22K</text>
<text x="219.3" y="144.1">220nF</text>
<text x="108.7" y="150.1">U3D</text>
<text x="24.1" y="162.8">C7</text>
<text x="24.1" y="164.8">220nF</text>
<text x="38.8" y="162.8">C8</text>
<text x="38.8" y="165.1">3,3uF 20V</text>
</g>
<g font-size="1.7">
<text x="224.7" y="9.4">+12V</text>
<text x="224.9" y="14.1" transform="rotate(-90 224.9 14.1)">5</text>
<text x="228.7" y="14.1" transform="rotate(-90 228.7 14.1)">10</text>
<text x="234.9" y="22.1">IC10R-32</text>
<text x="114.3" y="28.9">2</text>
<text x="195.5" y="27">1</text>
<text x="206.9" y="28.9">3</text>
<text x="206.9" y="25.1">2</text>
<text x="221" y="25.5" transform="rotate(-90 221 25.5)">4</text>
<text x="224.9" y="25.5" transform="rotate(-90 224.9 25.5)">6</text>
<text x="228.7" y="25.5" transform="rotate(-90 228.7 25.5)">9</text>
<text x="232.6" y="25.5" transform="rotate(-90 232.6 25.5)">1</text>
<text x="27" y="33.3">REVISION LAYOUT F_INV.</text>
<text x="27" y="35.1">CONECTOR CON LOS PINES NUMERADOS ALREVES</text>
<text x="102.9" y="30.9">1</text>
<text x="114.3" y="32.8">3</text>
<text x="27" y="37">PARA CABLE CHINO QUE INVIERTE LOS PINES</text>
<text x="42.9" y="47.3">1</text>
<text x="42.9" y="49.2">2</text>
<text x="42.9" y="51.1">3</text>
<text x="42.9" y="53">4</text>
<text x="57.1" y="49.7">-12V</text>
<text x="57.1" y="53.6">+12V</text>
<text x="42.9" y="55">5</text>
<text x="42.9" y="56.9">6</text>
<text x="42.9" y="58.8">7</text>
<text x="206.9" y="59.8">6</text>
<text x="42.9" y="60.8">8</text>
<text x="42.9" y="62.7">9</text>
<text x="42.9" y="64.6">10</text>
<text x="103.3" y="60.3">-12V</text>
<text x="109.1" y="64.3" transform="rotate(-90 109.1 64.3)">13</text>
<text x="195.5" y="61.8">7</text>
<text x="206.9" y="63.7">5</text>
<text x="42.9" y="66.6">11</text>
<text x="42.9" y="68.5">12</text>
<text x="51.2" y="68">PADS PLANO DE MASA</text>
<text x="102.9" y="69.5">7</text>
<text x="114.3" y="71.4">5</text>
<text x="114.3" y="67.5">6</text>
<text x="109.1" y="75.7" transform="rotate(-90 109.1 75.7)">4</text>
<text x="102.9" y="79.6">+12V</text>
<text x="13.1" y="91.2">+12V</text>
<text x="20.9" y="90.7">3</text>
<text x="40" y="90.7">1</text>
<text x="62.9" y="91.2">+5V</text>
<text x="30.9" y="98.9" transform="rotate(-90 30.9 98.9)">2</text>
<text x="194.5" y="100.4">10</text>
<text x="206.9" y="98.4">11</text>
<text x="206.9" y="102.3">12</text>
<text x="101.9" y="110">10</text>
<text x="114.3" y="111.9">12</text>
<text x="114.3" y="108.1">11</text>
<text x="13.5" y="116.3">-12V</text>
<text x="20.9" y="115.8">2</text>
<text x="40" y="115.8">3</text>
<text x="46.5" y="116.3">-5V</text>
<text x="30.9" y="120.1" transform="rotate(-90 30.9 120.1)">1</text>
<text x="201.7" y="131.9" transform="rotate(-90 201.7 131.9)">13</text>
<text x="203.9" y="127.9">-5V</text>
<text x="194.5" y="137">16</text>
<text x="206.9" y="135.1">15</text>
<text x="18.4" y="138.5">-12V</text>
<text x="43.4" y="138.5">V-</text>
<text x="201.7" y="143.3" transform="rotate(-90 201.7 143.3)">4</text>
<text x="206.9" y="139">14</text>
<text x="101.9" y="149.6">16</text>
<text x="109.1" y="144.4" transform="rotate(-90 109.1 144.4)">13</text>
<text x="114.3" y="147.7">15</text>
<text x="195.6" y="147.2">+5V</text>
<text x="109.1" y="155.8" transform="rotate(-90 109.1 155.8)">4</text>
<text x="114.3" y="151.5">14</text>
<text x="17.9" y="157.8">+12V</text>
<text x="43.4" y="157.8">V+</text>
</g>
<g font-size="1.7" fill="#00f">
<text x="222" y="23" transform="rotate(-90 222 23)">A</text>
<text x="226" y="23" transform="rotate(-90 226 23)">B</text>
<text x="229.9" y="23" transform="rotate(-90 229.9 23)">C</text>
<text x="233.7" y="23" transform="rotate(-90 233.7 23)">D</text>
<text x="112.6" y="28.5" transform="rotate(-180 112.6 28.5)">-</text>
<text x="205.2" y="24.6" transform="rotate(-180 205.2 24.6)">-</text>
<text x="205.2" y="28.5" transform="rotate(-180 205.2 28.5)">+</text>
<text x="112.6" y="32.3" transform="rotate(-180 112.6 32.3)">+</text>
<text x="205.2" y="59.4" transform="rotate(-180 205.2 59.4)">-</text>
<text x="205.2" y="63.2" transform="rotate(-180 205.2 63.2)">+</text>
<text x="112.6" y="67.1" transform="rotate(-180 112.6 67.1)">-</text>
<text x="112.6" y="71" transform="rotate(-180 112.6 71)">+</text>
<text x="205.2" y="98" transform="rotate(-180 205.2 98)">-</text>
<text x="205.2" y="101.9" transform="rotate(-180 205.2 101.9)">+</text>
<text x="112.6" y="107.7" transform="rotate(-180 112.6 107.7)">-</text>
<text x="112.6" y="111.5" transform="rotate(-180 112.6 111.5)">+</text>
<text x="205.2" y="134.7" transform="rotate(-180 205.2 134.7)">-</text>
<text x="205.2" y="138.5" transform="rotate(-180 205.2 138.5)">+</text>
<text x="35.1" y="144.9" transform="rotate(-180 35.1 144.9)">+</text>
<text x="112.6" y="147.2" transform="rotate(-180 112.6 147.2)">-</text>
<text x="112.6" y="151.1" transform="rotate(-180 112.6 151.1)">+</text>
<text x="36.3" y="162">+</text>
</g>
<g font-size="1.7" fill="#f00">
<text x="142.3" y="24.7">QC</text>
<text x="142.3" y="28.6">QD</text>
<text x="177" y="26.7">QA</text>
<text x="217.5" y="24.7">A</text>
<text x="225.3" y="28.6">B</text>
<text x="229.1" y="28.6">C</text>
<text x="233" y="28.6">D</text>
<text x="142.3" y="32.5">QA</text>
<text x="142.3" y="36.3">QB</text>
<text x="47.7" y="46.9">GND-VUELTA</text>
<text x="54.4" y="58.5">FOCUS</text>
<text x="62.2" y="54.7">SUM</text>
<text x="63.1" y="58.5">FL</text>
<text x="63.1" y="64.3">FN</text>
<text x="142.3" y="63.3">QC</text>
<text x="177" y="61.4">QB</text>
<text x="142.3" y="71.1">QA</text>
<text x="142.3" y="67.2">QB</text>
<text x="142.3" y="74.9">QD</text>
<text x="142.3" y="101.9">QA</text>
<text x="178.9" y="100">QC</text>
<text x="142.3" y="107.7">QB</text>
<text x="142.3" y="113.5">QC</text>
<text x="142.3" y="119.3">QD</text>
<text x="178.9" y="136.7">QD</text>
</g>
<g font-size="1.7" fill="#004080">
<text x="24.2" y="91.6">IN</text>
<text x="31.7" y="95.6" transform="rotate(-90 31.7 95.6)">GND</text>
<text x="33.9" y="91.6">OUT</text>
<text x="24.2" y="116.6">IN</text>
<text x="31.7" y="116.8" transform="rotate(-90 31.7 116.8)">GND</text>
<text x="33.9" y="116.6">OUT</text>
</g>
<g font-size="1.4">
<text x="30.9" y="1.4">5</text>
<text x="88.8" y="1.4">4</text>
<text x="146.7" y="1.4">3</text>
<text x="204.6" y="1.4">2</text>
<text x="262.6" y="1.4">1</text>
<text x=".5" y="26.1">D</text>
<text x="292" y="26.1">D</text>
<text x=".5" y="71.9">C</text>
<text x="292" y="71.9">C</text>
<text x=".5" y="117.8">B</text>
<text x="292" y="117.8">B</text>
<text x=".5" y="163.6">A</text>
<text x="292" y="163.6">A</text>
<text x="30.9" y="186.8">5</text>
<text x="88.8" y="186.8">4</text>
<text x="146.7" y="186.8">3</text>
<text x="204.6" y="186.8">2</text>
<text x="262.6" y="186.8">1</text>
</g>
</svg>
